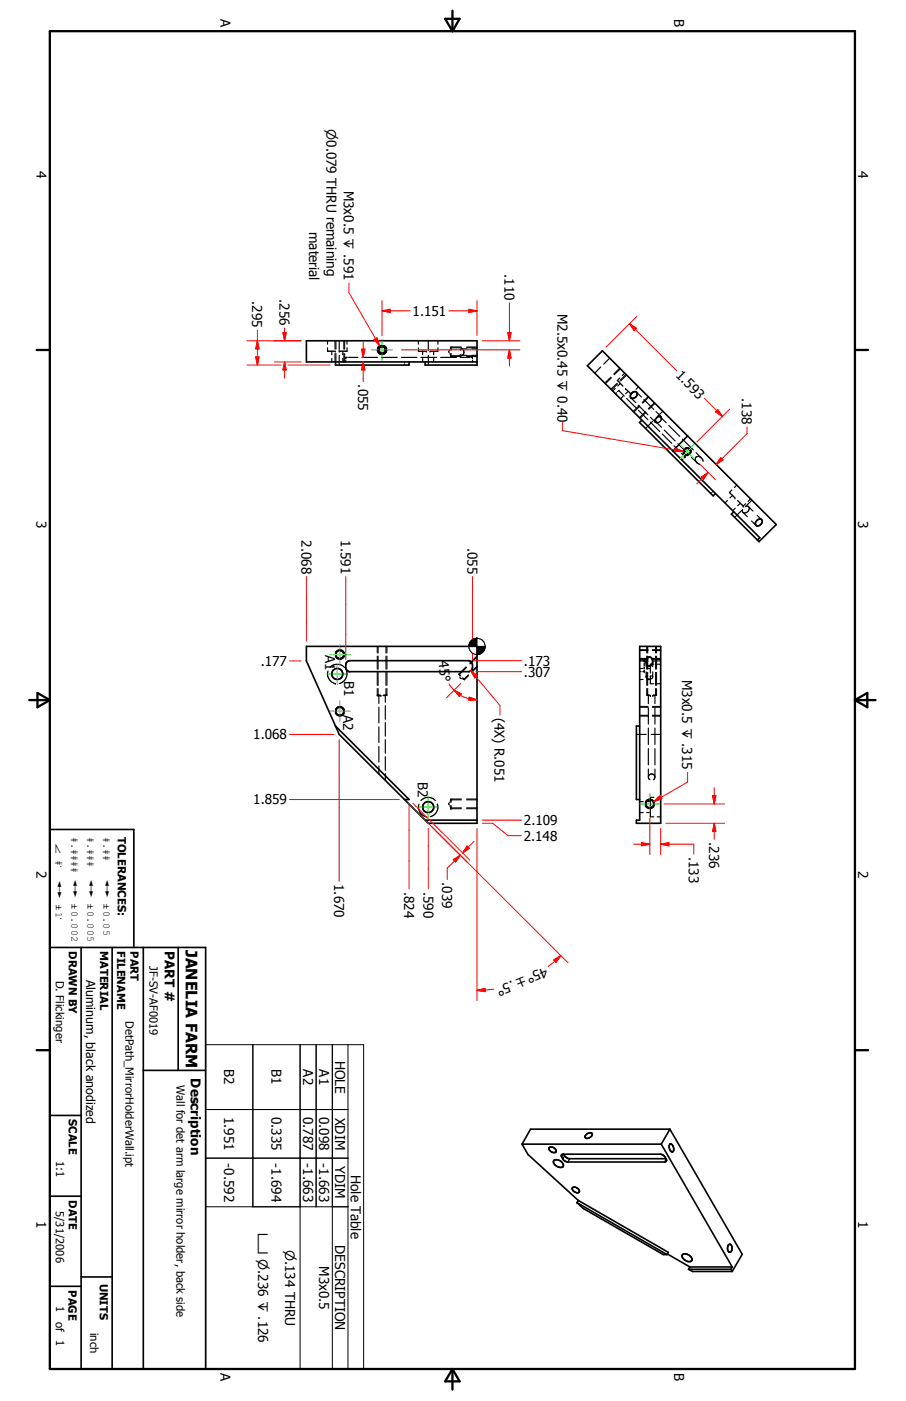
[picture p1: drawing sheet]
<svg xmlns="http://www.w3.org/2000/svg" width="279mm" height="432mm" viewBox="0 0 279 432" stroke-linecap="round" stroke-linejoin="round" font-family="sans-serif">
<g fill="none" stroke="#000" stroke-width=".51">
<path d="M103.5 111.5v1h22.7v-1M131.1 111.5v1h16v-7.5h-52.6v6.5h52.6M181.1 112.7l4.7-4.6 53.6 53.6-5.3 5.3-.5-.5 .7-.8zM194.8 121.1a.89 .89 0 0 1 1.3-.4 .89 .89 0 0 1 .2 1.3 1 1 0 0 1-.9 .8 1 1 0 0 1-1-.6zM198 129.5l-.8 .7 22.7 22.6 .7-.7M212 134.4l-4.5 4.6M226.3 157.8l-.7 .7 8 8M233.4 160.4l.4-.3a.85 .85 0 0 1 1.2 .3 .85 .85 0 0 1-.3 1.1l-.4 .4a.88 .88 0 0 1-1.3-.2 .88 .88 0 0 1 .4-1.3zM94.5 199.2h52.6v54.5h-15l-27.5-27.3-10.1-22.7zM197.3 199.2h6.5v54.5h-7.5v-.9h1zM107 204l.7-.4h37a1.79 1.79 0 0 1 1 2.4l-.4 .6-.6 .4h-37l-.9-.5-.2-.5v-1.4zM199.6 202.8a1.02 1.02 0 0 1 1.2-.1 1.02 1.02 0 0 1 .5 1.1 1.1 1.1 0 0 1-.4 1.2 1.1 1.1 0 0 1-1.2 .1 1.79 1.79 0 0 1-.1-2.3z"/>
<path d="M103.5 223.8l22.7 22.6h-1.4M197.3 223.8h-1v22.6h1M131.1 252.8h16M15.4 292h48v129.9h-48v-166.2h25.9v36.3M25 292v129.9M34.6 292v129.9M44.2 292v129.9M54.9 292v37.9M44.2 329.9h19.2M15.4 343.8h9.6M161 352.6h42.9M161 352.6l1.8 3.2 15.6 14.2"/>
<path d="M169.5 353.6a1.36 1.36 0 0 1 1.9 1.5 1.39 1.39 0 0 1-2-1.4zM170.8 357.7a1.99 1.99 0 0 1 2.9 1.8 1.94 1.94 0 0 1-2.9-1.8zM173.2 355.9l30.6-.2a1.99 1.99 0 0 1 1.6 2.3l-.5 .1h-29.8a2.18 2.18 0 0 1-2-2zM173.8 355.7l.8 1 .9 .4h29.9M180.8 349.6a1.03 1.03 0 0 1 1-.5 1.03 1.03 0 0 1 .9 .6 1.44 1.44 0 0 1-2.3 .8zM203.9 352.6l21.9 37.9M206.6 348h-43l-2.6 4.6M206.6 348l-2.7 4.6M206.6 348l22.3 38.6-3.1 5.3M206.6 352.6a1.41 1.41 0 0 1 .7 2.4 1.65 1.65 0 0 1-.7-2.4zM15.4 368.7h9.6M176.6 366.1a1.31 1.31 0 0 1 1.4 0 1.31 1.31 0 0 1 .5 1.4 1.39 1.39 0 0 1-1.9-1.4z"/>
<path d="M177.9 370.7l2 1.8 24.7 14.2h1.1M177.9 370.7l27.8 16M178.4 370l27.7 16-.4 .7M178.4 370l-.5 .7M15.4 396.5h9.6M25 393.6h9.6M205.8 386.5l7 4M210.4 386.8a1.95 1.95 0 0 1 2.9 1.7 1.95 1.95 0 0 1-2.9-1.7zM212.3 391.2l1.3 .7h12.2M212.3 391.2h13.1M212.8 390.5l-.5 .7M212.8 390.5h13"/>
<path d="M224.5 383.8a.7 .7 0 0 1 .9-.2 .7 .7 0 0 1 .4 .9l-.2 1-.5 .5a1.38 1.38 0 0 1-.6-2.2zM225.4 391.2l.4 .7M225.8 390.5l-.4 .7"/>
<circle cx="117.8" cy="107.8" r="1"/>
<circle cx="117.8" cy="107.8" r="1.22"/>
<circle cx="211.9" cy="139.2" r="1.01"/>
<circle cx="104" cy="207.7" r="1.71"/>
<circle cx="104.8" cy="219.2" r="1.25"/>
<circle cx="104.8" cy="201.7" r="1.21"/>
<circle cx="132" cy="248.8" r="1.7"/>
<circle cx="200.4" cy="247.7" r="1.24"/>
</g>
<g fill="none" stroke="#000" stroke-width=".35">
<path d="M101 105v1.1M101 107.2v1h2.4M102.3 108.2v1.1M102.3 110.4v1.1M103.6 105v2.6M103.6 109v2.5M104.6 105v3M104.6 109.5v3M105.7 108.2v1.1M105.7 110.4v1.1M106 105v2.6M106 109v2.5"/>
<path d="M106.6 111.1v.4M107 107.2v1h-2.4M107 105v1.1M107.1 110.2h-.5v.4M107.5 110.2h2.9M111.6 110.2h4.9M117.6 110.2h4.9M123.7 110.2h4.9M124.8 111.5v.4M124.8 112.2v.3M129 107.2v1h2.4M129 105v1.1"/>
<path d="M129.8 110.2h4.9M130.3 108.2v1.1M130.3 110.4v1.1M132.1 105v3M132.1 109.5v3M133.7 108.2v1.1M133.7 110.4v1.1M135 105v1.1M135 107.2v1h-2.4M135.9 110.2h4.9M138.6 108l-.3 .4 .3 .4M138.8 109.2l.3 .4h3.2"/>
<path d="M139.1 106.9v1M139.1 108.9v1M141.9 110.2h2.9M141.9 109.3l2 .2M142.3 107.2h-3.2l-.3 .4M142.5 107.5a1.1 1.1 0 0 1 .6 1 1.1 1.1 0 0 1-.6 1M143.9 107.2h3.2M143.9 109.6h3.2M143.9 107.5l-2 .2M145.2 110.2h.5v.4M145.5 107.5h1.6M145.5 109.5h1.6"/>
<path d="M145.7 111.1v.4M185.3 113.1l-1.9 1.9M188 110.4l-1.8 1.8M188.6 116.4l-1.9 1.9M189.7 119.7l-.7 .8M190.3 118.2l-1.9 1.8M191.1 116.5l-.7 .8 1.7 1.7M191.3 118.2l-.8 .8M191.3 113.7l-1.9 1.8M192.7 115l-.8 .7M192.9 119.8l.8 .8M193 115.4l-1.8 1.8"/>
<path d="M196.9 119.3l-.8 .7M190.1 121l-.3 .4M190.9 120.5l-.4 .2M191 120.6l1.5 1.5M192.2 122.1l-.8 .8M193.3 122.9l2.9 2.8M193.7 120.6l.9 .9 .8-.8M193.7 120.6l-.8 .8M194.6 122.6l1.5 1.5M196.3 120.9l1.5 1.5M196.8 124.9l3 2.9M196.9 126.4l2.9 3"/>
<path d="M197.3 125.2l-1.8 1.8M198.6 123.1l3 3.1M199.1 126.9l-1.9 1.8M200.1 122.4l-1.9 1.8M200.6 130.1l2.9 2.9M201.2 129.9l-2.1 2.1M201.8 124.2l-1.9 1.8M202 129.2v.8M202.3 130a1.09 1.09 0 0 1 .2-1.2 1.09 1.09 0 0 1 1.2-.2l1.7 1.7M202.3 130l.4 .2M202.3 130l1.7 1.7M202.3 126.9l1.5 1.5"/>
<path d="M202.9 128.3a.93 .93 0 0 1 1.1 .6 .93 .93 0 0 1-.6 1.1l-1.1 .3-1.7-1.7M203.8 128.7l.1 .3M204.2 133.7l2.9 3M204.4 126.7l-2.1 2.2M204.9 132.5l3.3 3.4M206.2 131.1l3.4 3.4M207.9 137.4l1.9 1.9M209 136.7l3.4 3.4M210.2 139.7l.5 .6M210.4 135.3l3.4 3.4M214.7 139.5l1.9 2 .2 .7M210.6 141.5l-.3 .3"/>
<path d="M210.9 140.4l.2 .2M211.2 140.7l-.3 .4M213.2 140.9l1.7 1.7M215 142.7l.9 .4M216.2 141.1a1.01 1.01 0 0 0-1.6-.2 1.01 1.01 0 0 0 .2 1.6l.2 .2M219.5 151.9l-.3 .2M219.9 151.4l-.2 .2M224.3 154.3l-.7 .7M225.7 151l-.7 .8 1.7 1.7M225.9 152.7l-.8 .8M226.7 156.6l-.8 .8M227.2 149.5l-.7 .8"/>
<path d="M227.5 154.3l1.7 1.7 .8-.8M228.3 155.1l-.8 .8M228.7 157.4l-2.1 2.1M229.1 157.9l1.4 1.4M229.9 156.1h.9l1.4 1.4M230.9 156.2a1.26 1.26 0 0 1-.3 1.5 1.26 1.26 0 0 1-1.6 .1v-.8M231.5 153.8l-.8 .7M231.9 154.2l-2.1 2.1M233.5 158.8l1.4 1.4M231.8 160.6l1.3 1.3M116.6 199.2v2.1M119 199.2v2.1"/>
<path d="M199.7 199.2v2.1M202.2 199.2v2.1M101.2 206.8a3 3 0 0 0 2.2 3.9M101.8 205.7a2.99 2.99 0 0 1 4.5 0M106.8 206.8a2.99 2.99 0 0 1-2.2 3.9M116.3 214.2h1M116.6 202.2v4M116.6 207.2v4M116.6 212.2v2M116.8 214.3v.1M116.8 214.4h.7M116.8 214.4v2.4"/>
<path d="M116.8 218v4.8M118.2 214.4h.6M118.3 214.2h1M118.8 214.4v2.1M118.8 217.5v4.2M118.9 214.3l-.1 .1M119 202.2v4M119 207.2v4M119 212.2v2M141.5 207.8l.6 .5M141.8 208.7l.1 .3 .4 .2M142.7 208.9l.5 .6"/>
<path d="M143.2 209.5h.1M143.8 205.7l-2.2 2.2 .2 .4M144.4 208l-1.3 1.3h-.4M147.1 202.5l-2.2 2.1M147.1 205.3l-1.3 1.4M197.3 203.6h.4M197.3 207h.4M197.3 203.7h2.6M197.3 206h1M197.3 209.4h1M197.3 218h2.6M197.3 200.5h2.6"/>
<path d="M197.3 202.9h2.6M198.2 203.6h.5v.4M198.7 204.5v.7M198.7 205.5v.7M198.7 206.6v.4h-.5M199.3 207.1v1.6a.94 .94 0 0 0 1.1 .8 .94 .94 0 0 0 .7-1.3M199.3 203.9v1.6M199.4 214.2h1M199.4 208.2l-.1 .3M199.4 206h1.2M199.4 209.4h1.2M199.7 202.2v4"/>
<path d="M199.7 207.2v4M199.7 212.2v2M199.9 214.3v.1M199.9 214.4h.7M199.9 214.4v2.5M199.9 218.1v5.1M200.6 208.3v2.4h1M201.2 203.7h2.6M201.2 218h2.6M201.2 200.5h2.6M201.2 202.9h2.6M201.3 214.4h.7"/>
<path d="M201.3 203.9v1.6M201.3 207.1v1.6M201.5 214.2h1M201.6 204.7h-1v2.4M202 214.4v2.5M202 218.1v5.1M202.1 214.3l-.1 .1M202.2 202.2v4M202.2 207.2v4M202.2 212.2v2M202.7 204.7h1.1M202.7 210.7h1.1"/>
<path d="M116.8 224v4.9M116.8 230.1v4.8M116.8 236.1v2.4M118.8 222.7v4.2M118.8 228v4.2M118.8 233.2v4.2M118.8 238.4v2.1M196.3 226.4h3M197.3 220.5h2.6M199.9 239.6a1.02 1.02 0 0 1 1.1-1.1 1.02 1.02 0 0 1 1 1.1M199.9 239.6l.5 .7M199.9 224.4v5"/>
<path d="M199.9 230.7v5.1M199.9 237v2.5M200.8 226.4h3M201.2 220.5h2.6M202 239.6l-.5 .7M202 224.4v5M202 230.7v5.1M202 237v2.5M129.2 247.9a2.97 2.97 0 0 0 2.2 3.8M129.8 246.8a2.99 2.99 0 0 1 4.5 0M134.9 247.9a2.95 2.95 0 0 1-2.2 3.8M138.6 247.4l-.3 .4 .3 .4"/>
<path d="M138.8 248.6l.3 .4h3.2M139.1 246.3v1M139.1 248.3v1M142.3 246.5h-3.2l-.3 .5M143.9 246.5h3.2M143.9 249h3.2M197.3 247.1h1M197.3 250.4h1M199.4 247.1h1.2M199.4 250.4h1.2M200.6 249.4v2.4h1M201.6 245.7h-1v2.5"/>
<path d="M202.7 245.7h1.1M202.7 251.8h1.1M173.7 355.7l-.5 .9M174.1 356.2l-.5 1M175.7 357.1l-.6 1M205.4 357.2l-.5 .9"/>
</g>
<g fill="#000">
<circle cx="103.4" cy="108.2" r=".18"/>
<circle cx="104.6" cy="108.2" r=".18"/>
<circle cx="106.6" cy="110.2" r=".18"/>
<circle cx="131.4" cy="108.2" r=".18"/>
<circle cx="132.6" cy="108.2" r=".18"/>
<circle cx="139.1" cy="106.9" r=".18"/>
<circle cx="139.1" cy="109.9" r=".18"/>
<circle cx="141.9" cy="109.3" r=".18"/>
<circle cx="141.9" cy="107.7" r=".18"/>
<circle cx="192.9" cy="119.8" r=".18"/>
<circle cx="202.7" cy="130.2" r=".18"/>
<circle cx="203.9" cy="129" r=".18"/>
<circle cx="211.2" cy="140.7" r=".18"/>
<circle cx="211.3" cy="140.8" r=".18"/>
<circle cx="226.7" cy="153.5" r=".18"/>
<circle cx="229.2" cy="156" r=".18"/>
<circle cx="103.4" cy="210.7" r=".18"/>
<circle cx="116.3" cy="214.2" r=".18"/>
<circle cx="116.8" cy="214.4" r=".18"/>
<circle cx="117.5" cy="214.4" r=".18"/>
<circle cx="198.7" cy="203.6" r=".18"/>
<circle cx="198.7" cy="207" r=".18"/>
<circle cx="199.4" cy="208.2" r=".18"/>
<circle cx="200.6" cy="207.1" r=".18"/>
<circle cx="200.6" cy="208.3" r=".18"/>
<circle cx="200.6" cy="214.4" r=".18"/>
<circle cx="201.1" cy="208.2" r=".18"/>
<circle cx="201.3" cy="214.4" r=".18"/>
<circle cx="131.4" cy="251.7" r=".18"/>
<circle cx="134.9" cy="247.9" r=".18"/>
<circle cx="139.1" cy="249.3" r=".18"/>
<circle cx="200.6" cy="249.4" r=".18"/>
<circle cx="200.6" cy="248.2" r=".18"/>
</g>
<g fill="none" stroke="#000" stroke-width=".31">
<path d="M103.3 105v2.6M103.3 109v2.5M106.3 105v2.6M106.3 109v2.5M117.3 106.4a1.49 1.49 0 0 0-1 1.4 1.49 1.49 0 0 0 1 1.5M118.3 106.4a1.49 1.49 0 0 1 1 1.4 1.49 1.49 0 0 1-1 1.5M139.1 106.9h3.2M139.1 109.9h3.2M143.9 106.9h3.2M143.9 109.9h3.2M188.3 116.2l-1.8 1.9M190.5 118.3l-1.9 1.9"/>
<path d="M191.1 113.5l-1.8 1.8M193.3 115.6l-1.9 1.8M197.1 125l-1.8 1.8M199.3 127.1l-1.9 1.8M199.9 122.2l-1.9 1.8M202 124.3l-1.8 1.9M213.1 139.4a1.25 1.25 0 0 0-1.1-1.5 1.25 1.25 0 0 0-1.3 1.4 1.25 1.25 0 0 0 1.4 1.1M116.3 199.2v2.1M119.3 199.2v2.1M144.6 198.9l2.5-2.2-2.5 2.5zM144.7 198.5l2.4-1.8-2.5 2.2zM144.8 198.2l2.3-1.5-2.4 1.8z"/>
<path d="M145 197.9l2.1-1.2-2.3 1.5zM145.2 197.6l1.9-.9zM145.2 197.6l1.9-.9-2.1 1.2zM145.5 197.4l1.6-.7zM145.8 197.1l1.3-.4zM146 197l1.1-.3zM146.4 196.8l.7-.1zM147.1 199.2h2.5l-2.5 2.6zM147.1 196.7v2.5h-2.5zM149.6 199.2v.4l-2.5 2.2zM199.4 199.2v2.1M202.5 199.2v2.1"/>
<path d="M103.4 218.7a1.5 1.5 0 0 1 1.4-1 1.5 1.5 0 0 1 1.4 1M103.4 201.3a1.5 1.5 0 0 1 1.4-1.1 1.5 1.5 0 0 1 1.4 1.1M103.4 202.2a1.48 1.48 0 0 0 1.4 1 1.48 1.48 0 0 0 1.4-1M103.4 219.7a1.5 1.5 0 0 0 1.4 1 1.5 1.5 0 0 0 1.4-1M116.3 202.2v4M116.3 207.2v4M116.3 212.2v2M119.3 202.2v4M119.3 207.2v4M119.3 212.2v2M143.7 205.5l-2.2 2.3M144.5 208.2l-1.2 1.3"/>
<path d="M147.1 201.8l.7-.2zM147.1 201.8l1-.3zM147.1 201.8l1.4-.5zM147.1 201.8l1.7-.7zM147.1 201.8l1.9-.9zM147.1 201.8l2.1-1.2zM147.1 201.8l2.3-1.5-.2 .3zM147.1 201.8l2.4-1.9-.1 .4zM147.1 201.8l2.5-2.2-.1 .3zM147.1 202.1l-2.2 2.3M147.1 205.7l-1.3 1.2M197.3 217.7h2.6"/>
<path d="M197.3 200.2h2.6M197.3 203.2h2.6M199.4 202.2v4M199.4 207.2v4M199.4 212.2v2M201.2 217.7h2.6M201.2 200.2h2.6M201.2 203.2h2.6M202.5 202.2v4M202.5 207.2v4M202.5 212.2v2M197.3 220.7h2.6"/>
<path d="M201.2 220.7h2.6M139.1 246.3h3.2M139.1 249.3h3.2M143.9 246.3h3.2M143.9 249.3h3.2M199 248.2a1.49 1.49 0 0 0 1.4 1.1 1.49 1.49 0 0 0 1.4-1.1M199 247.3a1.48 1.48 0 0 1 1.4-1 1.48 1.48 0 0 1 1.4 1"/>
<circle cx="147.1" cy="199.2" r="2.49"/>
</g>
<g fill="none" stroke="#000" stroke-width=".71">
<path d="M15.4 9.6h248.3v412.3h-248.3zM137.3 5.8h4.4l-2.2 3.8zM139.5 3.3v6.3M11.3 107.9h4.1M263.7 107.9h4M9 215.8h6.4M11.6 213.6l3.8 2.2-3.8 2.2zM263.7 215.8h6.3M263.7 215.8l3.8-2.2v4.4zM11.3 323.7h4.1M263.7 323.7h4M139.5 421.9v6.4"/>
<path d="M139.5 421.9l2.2 3.8h-4.4z"/>
</g>
<g fill="none" stroke="#00df00" stroke-width=".31">
<path d="M114.6 107.8h6.4M117.8 104.6v6.4M209.7 136.9l4.5 4.5M214.2 136.9l-4.5 4.5M104.8 198.6v6.3M100.8 207.7h6.4M101.6 219.2h6.4M101.6 201.8h6.4M104 204.6v6.3M104.8 216v6.4M128.9 248.8h6.3M132 245.6v6.3"/>
<path d="M197.2 247.8h6.4M200.4 244.6v6.4"/>
</g>
<g fill="#000">
<path d="M147.1 196.7v2.5h-2.5zM146.4 196.8l.7-.1zM146 197l1.1-.3zM145.8 197.1l1.3-.4zM145.5 197.4l1.6-.7zM145.2 197.6l1.9-.9zM145.2 197.6l1.9-.9-2.1 1.2zM145 197.9l2.1-1.2-2.3 1.5zM144.8 198.2l2.3-1.5-2.4 1.8zM144.7 198.5l2.4-1.8-2.5 2.2zM144.6 198.9l2.5-2.2-2.5 2.5zM147.1 199.2h2.5l-2.5 2.6z"/>
<path d="M147.1 201.8l.7-.2zM147.1 201.8l1-.3zM147.1 201.8l1.4-.5zM147.1 201.8l1.7-.7zM147.1 201.8l1.9-.9zM147.1 201.8l2.1-1.2zM147.1 201.8l2.3-1.5-.2 .3zM147.1 201.8l2.4-1.9-.1 .4zM147.1 201.8l2.5-2.2-.1 .3zM149.6 199.2v.4l-2.5 2.2z"/>
</g>
<path d="M157.1 102.5v2.5" fill="none" stroke="#f00" stroke-width=".31"/>
<path d="M156.6 102.5h1l-.5 2.5z" fill="#f00"/>
<path d="M156.6 102.5h1l-.5 2.5zM157.1 107.8v2.6" fill="none" stroke="#f00" stroke-width=".31"/>
<path d="M157.1 107.8l.5 2.6h-1z" fill="#f00"/>
<path d="M157.1 93.3v9.2M87.8 102.5v2.5M123.8 107.8h36.5M148.7 105h11.6M157.1 107.8l.5 2.6h-1zM157.1 110.4v2.4" fill="none" stroke="#f00" stroke-width=".31"/>
<path d="M87.2 102.5h1.1l-.5 2.5z" fill="#f00"/>
<path d="M87.2 102.5h1.1l-.5 2.5zM87.8 111.5v2.5" fill="none" stroke="#f00" stroke-width=".31"/>
<path d="M87.8 111.5l.5 2.5h-1.1z" fill="#f00"/>
<path d="M79.4 105v2.5M84.6 105h8.3M84.6 111.5h8.3M87.8 111.5l.5 2.5h-1.1zM87.8 101.1v1.4M87.8 114v2.5" fill="none" stroke="#f00" stroke-width=".31"/>
<path d="M79.4 105l.5 2.5h-1z" fill="#f00"/>
<path d="M79.4 105l.5 2.5h-1zM79.4 110v2.5" fill="none" stroke="#f00" stroke-width=".31"/>
<path d="M78.9 110h1l-.5 2.5z" fill="#f00"/>
<path d="M144.6 95.8h2.5M76.2 105h16.7M76.2 112.5h10.5M78.9 110h1l-.5 2.5zM79.4 101.8v3.2M79.4 107.5v2.5M88.8 112.5h13.1" fill="none" stroke="#f00" stroke-width=".31"/>
<path d="M144.6 95.3l2.5 .5-2.5 .5z" fill="#f00"/>
<path d="M117.8 95.8h2.5M144.6 95.3l2.5 .5-2.5 .5z" fill="none" stroke="#f00" stroke-width=".31"/>
<path d="M117.8 95.8l2.5-.5v1z" fill="#f00"/>
<path d="M117.8 95.8l2.5-.5v1zM117.8 92.7v10.7M120.3 95.8h6.1M138.5 95.8h6.1M147.1 92.7v10.7M115.8 104.4l1.3 2.2" fill="none" stroke="#f00" stroke-width=".31"/>
<path d="M115.4 104.6l.8-.5 .9 2.5z" fill="#f00"/>
<path d="M107.6 87.2v3l9.5 16.4M115.4 104.6l.8-.5 .9 2.5zM220.3 253.7v2.6" fill="none" stroke="#f00" stroke-width=".31"/>
<path d="M220.3 253.7l.5 2.6h-1z" fill="#f00"/>
<path d="M220.3 253.7l.5 2.6h-1zM220.3 245.2v2.6" fill="none" stroke="#f00" stroke-width=".31"/>
<path d="M219.8 245.2h1l-.5 2.6z" fill="#f00"/>
<path d="M204.8 247.8h18.6M205.4 253.7h18M219.8 245.2h1l-.5 2.6zM220.3 242.8v2.4M220.3 256.3v2.4M203.8 260.2h2.4" fill="none" stroke="#f00" stroke-width=".31"/>
<path d="M203.8 260.2l2.4-.5v1z" fill="#f00"/>
<path d="M197.9 260.2h2.5M203.8 260.2l2.4-.5v1z" fill="none" stroke="#f00" stroke-width=".31"/>
<path d="M197.9 259.7l2.5 .5-2.5 .5z" fill="#f00"/>
<path d="M197.9 259.7l2.5 .5-2.5 .5zM200.4 252.2v11.2M203.8 255.4v8M203.8 245.7l-2.1 1.3M195.4 260.2h2.5M206.2 260.2h7.8v3" fill="none" stroke="#f00" stroke-width=".31"/>
<path d="M201.7 247l1.9-1.7 .5 .9z" fill="#f00"/>
<path d="M194.1 99.7l1.8 1.8M212 238v3l-10.3 6M201.7 247l1.9-1.7 .5 .9z" fill="none" stroke="#f00" stroke-width=".31"/>
<path d="M194.1 99.7l2.2 1.5-.8 .7z" fill="#f00"/>
<path d="M194.1 99.7l2.2 1.5-.8 .7zM221 126.6l1.8 1.8" fill="none" stroke="#f00" stroke-width=".31"/>
<path d="M221.4 126.2l1.4 2.2-2.1-1.4z" fill="#f00"/>
<path d="M196.4 97.5l-9.5 9.5M195.9 101.5l12.8 12.8M217.2 122.8l3.8 3.8M221.4 126.2l1.4 2.2-2.1-1.4zM225 126.1l-10.1 10.1M222.6 141.4l-1.7 1.7" fill="none" stroke="#f00" stroke-width=".31"/>
<path d="M222.2 141.1l.8 .6-2.1 1.4z" fill="#f00"/>
<path d="M218.4 145.6l-1.8 1.8M222.2 141.1l.8 .6-2.1 1.4z" fill="none" stroke="#f00" stroke-width=".31"/>
<path d="M216.2 147.1l2.2-1.5-1.4 2.1z" fill="#f00"/>
<path d="M230.4 131.6v2l-7.8 7.8M216 143.3l4.6 4.6M216.2 147.1l2.2-1.5-1.4 2.1zM216.6 147.4l-1.8 1.7M140 212.7l2 1.6" fill="none" stroke="#f00" stroke-width=".31"/>
<path d="M140 212.7l2.3 1.2-.6 .8z" fill="#f00"/>
<path d="M140 212.7l2.3 1.2-.6 .8zM144.6 215.3l2.5 .4" fill="none" stroke="#f00" stroke-width=".31"/>
<path d="M144.7 214.9l2.4 .8-2.5 .2z" fill="#f00"/>
<path d="M208.2 138.7l2.5 .4M138.5 210.8l1.5 1.9M142 214.3l2.6 1M142.1 210.7l-4.3 4.3M144.7 214.9l2.4 .8-2.5 .2z" fill="none" stroke="#f00" stroke-width=".31"/>
<path d="M208.3 138.2l2.4 .9-2.6 .1z" fill="#f00"/>
<g fill="none" stroke="#f00" stroke-width=".31">
<path d="M173.4 130.2v2.5l34.8 6M208.3 138.2l2.4 .9-2.6 .1zM89.3 203.7h3.6M146 203.6h14.8M146.8 207h14M89.3 226.4h13.7M104.6 227.9v43.8M89.3 246.4h33.8M126.2 248v26M132.1 255.4v18.6M148.7 252.8h12.1M148.7 253.7h3.2l4.8 3.9h4"/>
<path d="M144.4 261.1l-1.7 1.8"/>
</g>
<path d="M63.4 322h48.7v99.9h-48.7zM78 322v49.9M92.5 322v99.9M97.5 322v49.9M102.5 322v99.9M107.3 322v99.9M63.4 342h43.9M63.4 357h43.9M63.4 371.9h43.9" fill="none" stroke="#000" stroke-width=".31"/>
<path d="M144.1 260.7l.6 .8-2 1.4z" fill="#f00"/>
<path d="M141.9 263.6l-1.7 1.7M144.1 260.7l.6 .8-2 1.4z" fill="none" stroke="#f00" stroke-width=".31"/>
<path d="M139.8 265l2.1-1.4-1.4 2.1z" fill="#f00"/>
<g fill="none" stroke="#f00" stroke-width=".31">
<path d="M94.5 177.7v19.9M106.6 177.7v23.9M145.7 177.7v19.1M106.6 201.8v1.5M145.2 206.7l1.6 2M145.7 201.6v1.7M125.9 247.5l18.3 18.3M127.3 247.5l1.1 1.2M128.6 248.9l3.4 3.3M132.1 252.4l12.8 12.7M146.2 259.3l-1.8 1.8M139.8 265l2.1-1.4-1.4 2.1z"/>
<path d="M140.2 265.3l-2.3 2.2v3.6"/>
</g>
<path d="M145.2 206.7l2 1.6-.8 .7z" fill="#f00"/>
<path d="M112 111.5v2.5M145.2 206.7l2 1.6-.8 .7zM146.8 208.7l7.4 8.7v3" fill="none" stroke="#f00" stroke-width=".31"/>
<path d="M112 111.5l.5 2.5h-1z" fill="#f00"/>
<path d="M112 111.5l.5 2.5h-1zM112 107.6v2.6" fill="none" stroke="#f00" stroke-width=".31"/>
<path d="M111.5 107.6h1l-.5 2.6z" fill="#f00"/>
<path d="M111.5 107.6h1l-.5 2.6zM112 105.2v2.4M112 114v3.6M149.6 305.1l-2.5 .1" fill="none" stroke="#f00" stroke-width=".31"/>
<path d="M147.1 305.2l2.5-.6v1z" fill="#f00"/>
<path d="M172.9 294.5l-1.8 1.7M147.1 305.2l2.5-.6v1z" fill="none" stroke="#f00" stroke-width=".31"/>
<path d="M170.8 295.9l2.1-1.4-1.5 2.1z" fill="#f00"/>
<path d="M133.2 254.9l42 41.9M147.1 255.4v53M170.8 295.9l2.1-1.4-1.5 2.1zM171.1 296.2l-2.1 1.7M152.3 304.9l-2.7 .2" fill="none" stroke="#f00" stroke-width=".31"/>
<text font-size="4.9" x="57.3" y="292.7" transform="rotate(90 57.3 292.7)">JANELIA FARM</text>
<g font-size="4.2">
<text x="68" y="5.8" transform="rotate(90 68 5.8)">A</text>
<text x="207.9" y="5.9" transform="rotate(90 207.9 5.9)">B</text>
<text x="11.3" y="52.8" transform="rotate(90 11.3 52.8)">4</text>
<text x="264.6" y="52.8" transform="rotate(90 264.6 52.8)">4</text>
<text x="106" y="58.7" transform="rotate(90 106 58.7)">M3x0.5 x .591</text>
<text x="95.3" y="71.5" transform="rotate(90 95.3 71.5)">material</text>
<text x="155.5" y="84.5" transform="rotate(90 155.5 84.5)">.110</text>
<text x="77.8" y="92.9" transform="rotate(90 77.8 92.9)">.295</text>
<text x="86.2" y="92.2" transform="rotate(90 86.2 92.2)">.256</text>
<text x="127.3" y="97.4">1.151</text>
<text x="171.9" y="96.7" transform="rotate(90 171.9 96.7)">M2.5x0.45 x 0.40</text>
<text x="110.5" y="118.5" transform="rotate(90 110.5 118.5)">.055</text>
<text x="208.2" y="116" transform="rotate(45 208.2 116)">1.593</text>
<text x="228.8" y="122.7" transform="rotate(90 228.8 122.7)">.138</text>
<text x="11.3" y="160.7" transform="rotate(90 11.3 160.7)">3</text>
<text x="264.6" y="160.7" transform="rotate(90 264.6 160.7)">3</text>
<text x="93" y="166.5" transform="rotate(90 93 166.5)">2.068</text>
<text x="105.1" y="166.5" transform="rotate(90 105.1 166.5)">1.591</text>
<text x="144.1" y="168.8" transform="rotate(90 144.1 168.8)">.055</text>
<text x="100.2" y="201.9" transform="rotate(90 100.2 201.9)">A1</text>
<text x="135.2" y="203.8" transform="rotate(83 135.2 203.8)">45°</text>
<text x="80.4" y="205.3">.177</text>
<text x="106.1" y="209.9" transform="rotate(90 106.1 209.9)">B1</text>
<text x="161.6" y="205.2">.173</text>
<text x="161.6" y="208.6">.307</text>
<text x="210.4" y="209.5" transform="rotate(90 210.4 209.5)">M3x0.5 x .315</text>
<text x="105.9" y="220.3" transform="rotate(90 105.9 220.3)">A2</text>
<text x="152.5" y="221.2" transform="rotate(90 152.5 221.2)">(4X) R.051</text>
<text x="78.1" y="227.9">1.068</text>
<text x="128.9" y="241" transform="rotate(90 128.9 241)">B2</text>
<text x="78.1" y="247.9">1.859</text>
<text x="161.6" y="254.3">2.109</text>
<text x="161.5" y="259.1">2.148</text>
<text x="218.7" y="259.6" transform="rotate(90 218.7 259.6)">.236</text>
<text x="11.3" y="268.6" transform="rotate(90 11.3 268.6)">2</text>
<text x="212.4" y="264" transform="rotate(90 212.4 264)">.133</text>
<text x="264.6" y="268.6" transform="rotate(90 264.6 268.6)">2</text>
<text x="103.1" y="272.5" transform="rotate(90 103.1 272.5)">1.670</text>
<text x="124.6" y="274.8" transform="rotate(90 124.6 274.8)">.824</text>
<text x="130.6" y="274.8" transform="rotate(90 130.6 274.8)">.590</text>
<text x="136.4" y="271.9" transform="rotate(90 136.4 271.9)">.039</text>
<text x="168.1" y="297.9" transform="rotate(157 168.1 297.9)">45°</text>
<text x="157.9" y="302.1" transform="rotate(157 157.9 302.1)">.5°</text>
<text x="69.1" y="329.6" transform="rotate(90 69.1 329.6)">B2</text>
<text x="83.7" y="329.6" transform="rotate(90 83.7 329.6)">B1</text>
<text x="93.5" y="329.6" transform="rotate(90 93.5 329.6)">A2</text>
<text x="98.4" y="329.6" transform="rotate(90 98.4 329.6)">A1</text>
<text x="103.3" y="326.9" transform="rotate(90 103.3 326.9)">HOLE</text>
<text x="69.1" y="344.3" transform="rotate(90 69.1 344.3)">1.951</text>
<text x="83.7" y="344.3" transform="rotate(90 83.7 344.3)">0.335</text>
<text x="93.5" y="344.3" transform="rotate(90 93.5 344.3)">0.787</text>
<text x="98.4" y="344.3" transform="rotate(90 98.4 344.3)">0.098</text>
<text x="103.3" y="344.4" transform="rotate(90 103.3 344.4)">XDIM</text>
<text x="69.1" y="358.5" transform="rotate(90 69.1 358.5)">-0.592</text>
<text x="83.7" y="358.5" transform="rotate(90 83.7 358.5)">-1.694</text>
<text x="93.5" y="358.5" transform="rotate(90 93.5 358.5)">-1.663</text>
<text x="98.4" y="358.5" transform="rotate(90 98.4 358.5)">-1.663</text>
<text x="103.3" y="359.5" transform="rotate(90 103.3 359.5)">YDIM</text>
<text x="108.2" y="362.1" transform="rotate(90 108.2 362.1)">Hole Table</text>
<text x="11.3" y="376.5" transform="rotate(90 11.3 376.5)">1</text>
<text x="264.6" y="376.5" transform="rotate(90 264.6 376.5)">1</text>
<text x="103.3" y="383.8" transform="rotate(90 103.3 383.8)">DESCRIPTION</text>
<text x="98.4" y="390.2" transform="rotate(90 98.4 390.2)">M3x0.5</text>
<text x="68" y="423.2" transform="rotate(90 68 423.2)">A</text>
<text x="207.9" y="423.2" transform="rotate(90 207.9 423.2)">B</text>
</g>
<g font-size="4.1">
<text x="50.8" y="293.2" transform="rotate(90 50.8 293.2)">PART #</text>
<text x="58.8" y="332.4" transform="rotate(90 58.8 332.4)">Description</text>
</g>
<g font-size="4">
<text x="100.7" y="39.8" transform="rotate(90 100.7 39.8)">n0.079 THRU remaining</text>
<text x="161.3" y="300.7" transform="rotate(158 161.3 300.7)">`</text>
<text x="79.6" y="380.1" transform="rotate(90 79.6 380.1)">v n.236 x .126</text>
<text x="87.9" y="385.2" transform="rotate(90 87.9 385.2)">n.134 THRU</text>
</g>
<text font-size="3.8" x="26.5" y="301.9" transform="rotate(90 26.5 301.9)">Aluminum, black anodized</text>
<g font-size="3.5">
<text x="36.4" y="257.9" transform="rotate(90 36.4 257.9)">TOLERANCES:</text>
<text x="46.1" y="297.8" transform="rotate(90 46.1 297.8)">JF-SV-AF0019</text>
<text x="17.2" y="302.3" transform="rotate(90 17.2 302.3)">D. Flickinger</text>
<text x="38.7" y="314.7" transform="rotate(90 38.7 314.7)">DetPath_MirrorHolderWall.ipt</text>
<text x="54.4" y="334.3" transform="rotate(90 54.4 334.3)">Wall for det arm large mirror holder, back side</text>
<text x="17.3" y="357.8" transform="rotate(90 17.3 357.8)">1:1</text>
<text x="17.2" y="373.2" transform="rotate(90 17.2 373.2)">5/31/2006</text>
<text x="21.2" y="397.6" transform="rotate(90 21.2 397.6)">PAGE</text>
<text x="17.2" y="407.5" transform="rotate(90 17.2 407.5)">of 1</text>
<text x="17.3" y="402.5" transform="rotate(90 17.3 402.5)">1</text>
<text x="27.9" y="410.8" transform="rotate(90 27.9 410.8)">inch</text>
</g>
<g font-size="3.4">
<text x="21.3" y="293.2" transform="rotate(90 21.3 293.2)">DRAWN BY</text>
<text x="30.9" y="293.2" transform="rotate(90 30.9 293.2)">MATERIAL</text>
<text x="36.2" y="293.2" transform="rotate(90 36.2 293.2)">FILENAME</text>
<text x="40.3" y="293.2" transform="rotate(90 40.3 293.2)">PART</text>
<text x="21.2" y="345" transform="rotate(90 21.2 345)">SCALE</text>
<text x="21.3" y="369.9" transform="rotate(90 21.3 369.9)">DATE</text>
<text x="30.8" y="395.6" transform="rotate(90 30.8 395.6)">UNITS</text>
</g>
<g font-size="3.1">
<text x="22.1" y="257.9" transform="rotate(90 22.1 257.9)">#.####</text>
<text x="27" y="257.9" transform="rotate(90 27 257.9)">#.###</text>
<text x="31.9" y="257.9" transform="rotate(90 31.9 257.9)">#.##</text>
<text x="17.2" y="265.1" transform="rotate(90 17.2 265.1)">#</text>
<text x="17.2" y="281.2" transform="rotate(90 17.2 281.2)">1</text>
<text x="22.1" y="280.8" transform="rotate(90 22.1 280.8)">0.002</text>
<text x="27" y="280.8" transform="rotate(90 27 280.8)">0.005</text>
<text x="31.9" y="280.8" transform="rotate(90 31.9 280.8)">0.05</text>
</g>
<g font-size="2.4">
<text x="17.2" y="260.2" transform="rotate(90 17.2 260.2)">a</text>
<text x="17.2" y="267" transform="rotate(90 17.2 267)">~</text>
<text x="17.2" y="271.4" transform="rotate(90 17.2 271.4)">#</text>
<text x="22.1" y="271.1" transform="rotate(90 22.1 271.1)">#</text>
<text x="27" y="271.1" transform="rotate(90 27 271.1)">#</text>
<text x="31.9" y="271.1" transform="rotate(90 31.9 271.1)">#</text>
<text x="17.2" y="279" transform="rotate(90 17.2 279)">`</text>
<text x="22.1" y="278.6" transform="rotate(90 22.1 278.6)">`</text>
<text x="27" y="278.6" transform="rotate(90 27 278.6)">`</text>
<text x="31.9" y="278.6" transform="rotate(90 31.9 278.6)">`</text>
<text x="17.2" y="283" transform="rotate(90 17.2 283)">~</text>
</g>
</svg>
